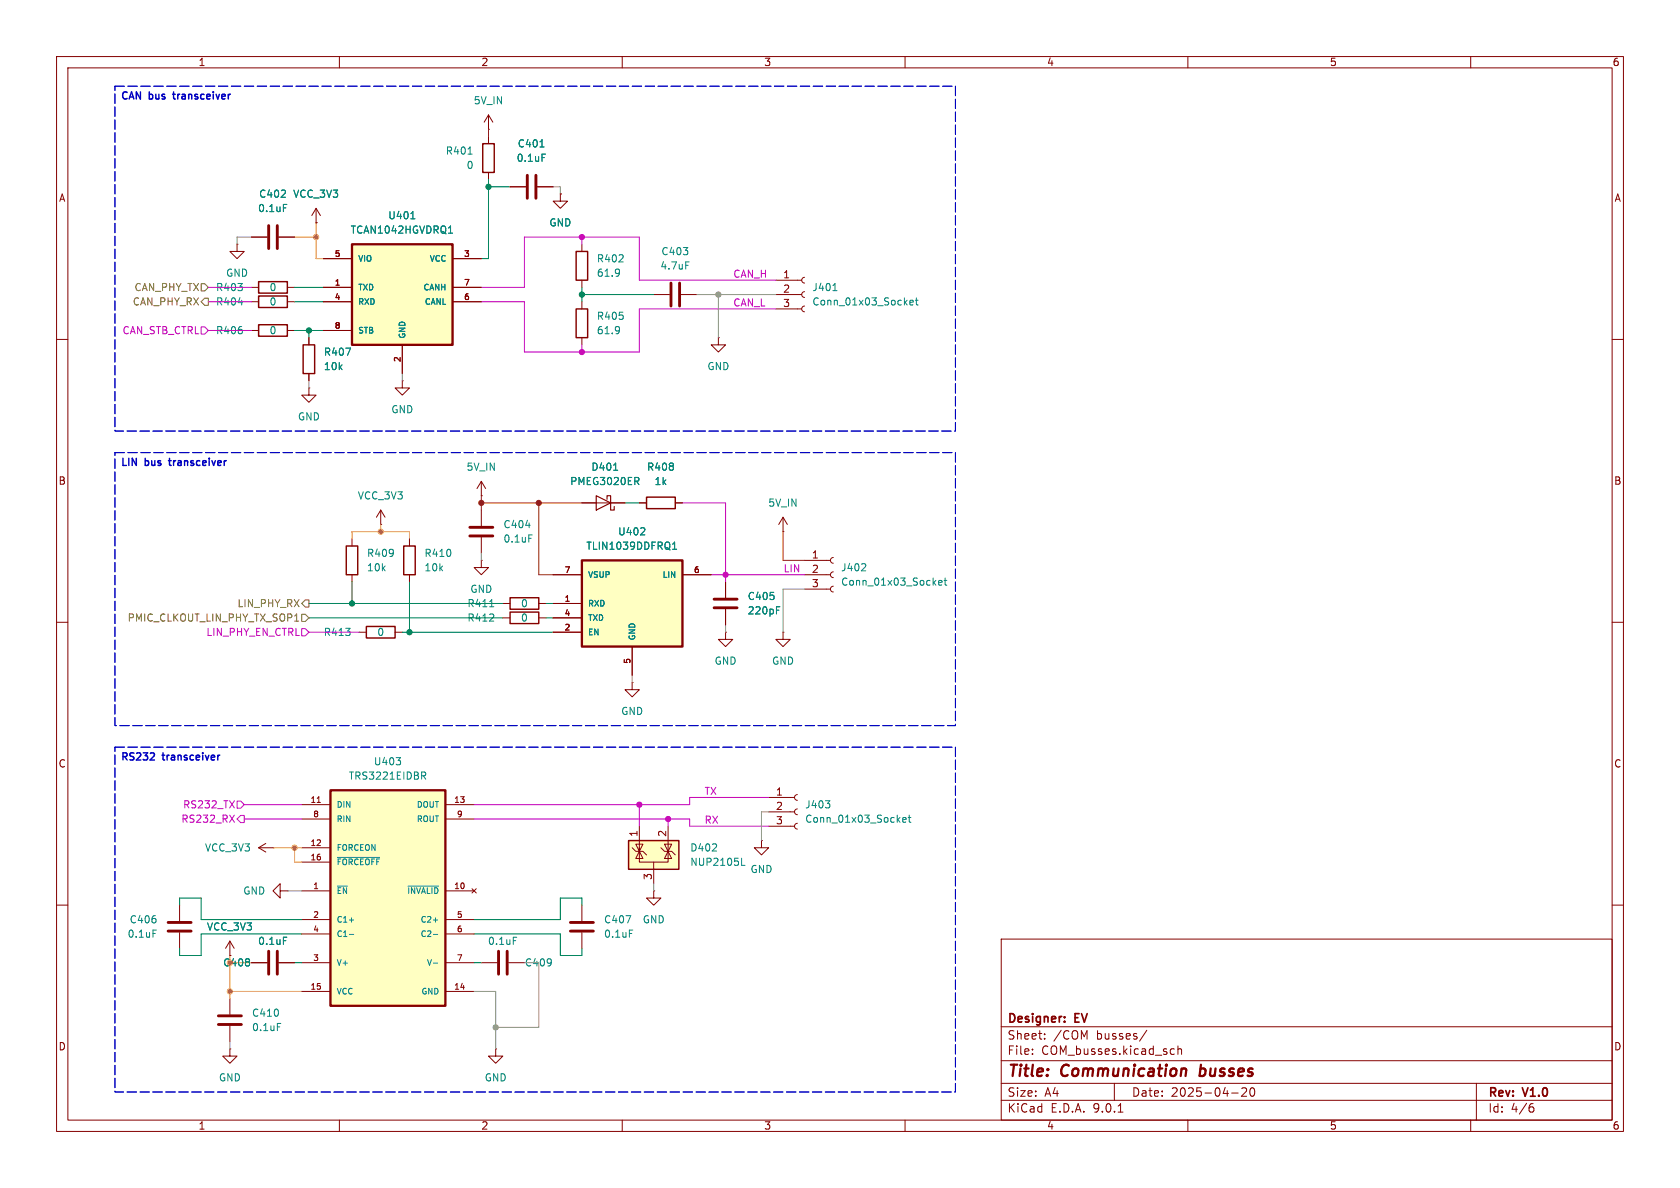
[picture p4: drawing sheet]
<svg xmlns="http://www.w3.org/2000/svg" width="297mm" height="210mm" viewBox="0 0 297 210" stroke-linecap="round" stroke-linejoin="round" font-family="sans-serif">
<g fill="none" stroke="#840000" stroke-width=".18">
<path d="M10 10h277v190h-277zM12 12h273v186h-273zM60 10v2M110 10v2M160 10v2M210 10v2M260 10v2M55.9 39.4h.1M55.9 36.8l-.8 1.3M55.9 36.8l.7 1.3M55.9 36.8v2.6M86.4 22.9h.1"/>
<path d="M86.4 20.3l-.8 1.3M86.4 20.3l.7 1.3M86.4 20.3v2.6M44.4 41.9h2.8M49.3 41.9h2.8M54.6 59.7v1.3M102.9 53.3v1.3M102.9 59.7v1.3M10 60h2M54.6 68.6v1.3h1.3l-1.3 1.2-1.3-1.2h1.3M54.6 68.6h.1M54.6 66v1.3"/>
<path d="M285 60h2M102.9 88.9h7.6M10 110h2M88.9 106.7h1.3M95.2 106.7h1.3M285 110h2M10 160h2M85.1 170.2h2.8M89.9 170.2h2.8M177 166h108v32h-108zM285 160h2M60 198v2"/>
<path d="M110 198v2M160 198v2M177 194.5h108M177 191.5h108M177 187.5h108M177 181.5h108M182.5 186.3v.1M182.5 185.5v.1M184.7 183.6v.1M184.7 182.8v.1M197 191.5v3M197.7 196.6h.8"/>
<path d="M202.7 182.1l-1.2 2M207.2 185.4l.4 .1M207.6 186.3l-.4 .1M208.2 185.5l.3-.1 .3 .1 .1 .9M208.2 184.9v1.5M210 198v2M217.7 193.2h1.2M219.5 192.4l.6-.1 .2 .1 .1 .3-.9 1.1h.9M221.1 192.4l.2-.1a.81 .81 0 0 1 .6 .6 .81 .81 0 0 1-.3 .8l-.1 .1a.81 .81 0 0 1-.4-1.4zM260 198v2M261 191.5v6.5M270.6 195.7h.4l.2 .3-.1 .5-.5 .1"/>
<path d="M271 195.1l-.4 .1"/>
</g>
<path d="M212.1 190.1l.2 .1M212.3 188.2l-.2 2" fill="none" stroke="#840000" stroke-width=".4"/>
<path d="M188.2 179.8v.1M188.2 180.5v.2" fill="none" stroke="#840000" stroke-width=".3"/>
<path d="M47.5 39.9v4M49 39.9v4M88.1 168.1v4.1M89.7 168.1v4.1" fill="none" stroke="#840000" stroke-width=".51"/>
<path d="M50.1 36.1h.6M109.4 57.8l.1 .1a1.07 1.07 0 0 1-.2 1M109.5 58.3l-.1 .2M61.1 61.5h.9l-.6 1.3M108.5 83.1h.7M112.5 85.1l.5 .6M112.8 84.5l.2 .1-.2 .4M86.6 107.3h.7M90.7 165.7h.6" fill="none" stroke="#008484" stroke-width=".18"/>
<path d="M101.9 54.6h2v5.1h-2zM53.6 61h2v5h-2zM90.2 105.7h5v2h-5z" fill="none" stroke="#840000" stroke-width=".25"/>
<path d="M105.4 87.6l2.5 1.3-2.5 1.3zM107.3 88.3v-.7h.6v2.6h.7v-.7" fill="none" stroke="#840000" stroke-width=".2"/>
<path d="M62.2 43.2h17.8v17.8h-17.8z" fill="#ffffc2"/>
<path d="M62.2 43.2h17.8v17.8h-17.8z" fill="none" stroke="#840000" stroke-width=".41"/>
<path d="M57.1 45.7h5.1M57.1 50.8h5.1M57.1 53.3h5.1M57.1 58.4h5.1M80 45.7h5.1M80 50.8h5.1M80 53.3h5.1M71.1 61v5" fill="none" stroke="#840000" stroke-width=".18"/>
<path d="M72.6 38.7h.8M79.3 41.2h.7" fill="none" stroke="#008484" stroke-width=".18"/>
<path d="M111.1 148.6h8.9v5.1h-8.9z" fill="#ffffc2"/>
<path d="M90.2 108.2h5v2h-5zM111.1 148.6h8.9v5.1h-8.9z" fill="none" stroke="#840000" stroke-width=".25"/>
<g fill="none" stroke="#840000" stroke-width=".18">
<path d="M85.1 99.1v1.2h1.3l-1.3 1.3-1.3-1.3h1.3M85.1 99.1h.1M85.1 90.2v2.8M85.1 95v2.8M88.9 109.2h1.3M95.2 109.2h1.3M45.7 149.9l1.3 .7M45.7 149.9h2.6M47 149.1l-1.3 .8M48.3 149.9h.1M49.5 157.5v-1.3l-1.2 1.3 1.2 1.3v-1.3h1.3M50.8 157.5h.1"/>
<path d="M111.8 149.9l.6 .6h1.3l.6 .6M113 150.5v1.9h5.1v-1.9M113 150.5l.7 1.3h-1.3zM113 149.9v.6l.7-1.3h-1.3l.6 1.3M113 146.1v4.4M115.6 157.5v1.3h1.2l-1.2 1.2-1.3-1.2h1.3M115.6 157.5h.1M115.6 152.4v3.8M116.8 149.9l.7 .6h1.2l.7 .6M117.5 149.2h1.2l-.6 1.3zM118.1 150.5l.6 1.3h-1.2zM118.1 146.1v4.4"/>
<path d="M134.6 148.6v1.3h1.3l-1.3 1.2-1.3-1.2h1.3M134.6 148.6h.1M135.9 141h4.6M135.9 143.5h4.6M135.9 146.1h4.6M141 140.5l-.4 .1-.1 .4 .1 .3 .4 .2M141 143l-.4 .2-.1 .3 .1 .4 .4 .1M141 145.5l-.4 .2-.1 .4 .1 .3 .4 .2M31.7 160v2.8M31.7 164.8v2.8M40.6 185.4v1.3h1.3l-1.3 1.3-1.2-1.3h1.2M40.6 185.4h.1"/>
<path d="M87.6 185.4v1.3h1.3l-1.3 1.3-1.2-1.3h1.2M87.6 185.4h.1"/>
</g>
<path d="M92.9 92.9h.8M93.5 94.6h.6M131.1 153h.6M145.9 141.5h.8l-.4 .5M146.6 142.1l.1 .2-.1 .5M159.6 144.9l.6-.1-.1-.2-.3-.1-.2 .2v.6h.5M160.6 144.5h.4M160.7 144.1v1.1l.3 .2M27 164.4h.6" fill="none" stroke="#008484" stroke-width=".18"/>
<path d="M83.1 94.7h4M83.1 93.2h4M29.7 163.1h4.1M29.7 164.6h4.1" fill="none" stroke="#840000" stroke-width=".51"/>
<path d="M58.4 139.7h20.3v38.1h-20.3z" fill="#ffffc2"/>
<path d="M58.4 139.7h20.3v38.1h-20.3z" fill="none" stroke="#840000" stroke-width=".41"/>
<g fill="none" stroke="#840000" stroke-width=".18">
<path d="M86.4 24.1v1.3M86.4 30.5v1.3M90.2 33h2.8M95 33h2.8M99.1 34.3v1.3h1.2l-1.2 1.2-1.3-1.2h1.3M99.1 34.3h.1M41.9 43.2v1.3h1.3l-1.3 1.2-1.3-1.2h1.3M41.9 43.2h.1M44.4 58.4h1.3M44.4 53.3h1.3M44.4 50.8h1.3M50.8 58.4h1.3"/>
<path d="M50.8 53.3h1.3M50.8 50.8h1.3M102.9 43.2v1.3M102.9 49.5v1.3M115.6 52.1h2.8M120.4 52.1h2.8M127 59.7v1.3h1.3l-1.3 1.2-1.3-1.2h1.3M127 59.7h.1M137.2 49.5h4.5M137.2 52.1h4.5M137.2 54.6h4.5M142.2 49l-.3 .2-.2 .3 .2 .4 .3 .1"/>
<path d="M142.2 51.6l-.3 .1-.2 .4 .2 .3 .3 .2M142.2 54.1l-.3 .2-.2 .3 .2 .4 .3 .1M71.1 67.3v1.3h1.3l-1.3 1.3-1.3-1.3h1.3M71.1 67.3h.1M62.2 95.3v1.2M67.3 92.7h.1M67.3 90.2l-.8 1.2M67.3 90.2l.8 1.2M67.3 90.2v2.5M85.1 87.6h.1M85.1 85.1l-.8 1.3M85.1 85.1l.8 1.3"/>
<path d="M85.1 85.1v2.5M113 88.9h1.3M119.4 88.9h1.2M138.4 94h.1M138.4 91.4l-.7 1.3M138.4 91.4l.8 1.3M138.4 91.4v2.6M142.2 99.1h4.6M147.3 98.6l-.3 .1-.2 .4 .2 .3 .3 .2M62.2 101.6v1.3M63.5 111.8h1.3M69.8 111.8h1.3"/>
<path d="M142.2 101.6h4.6M142.2 104.1h4.6M147.3 101.1l-.3 .1-.2 .4 .2 .4 .3 .1M147.3 103.6l-.3 .2-.2 .3 .2 .4 .3 .1M53.3 142.2h5.1M53.3 144.8h5.1M53.3 149.9h5.1M53.3 152.4h5.1M53.3 157.5h5.1M56.1 141.9h.6M78.7 142.2h5.1M78.7 144.8h5.1"/>
<path d="M78.7 157.5h5.1M83.4 157.1l.8 .8M84.2 157.1l-.8 .8M40.6 168.9h.1M40.6 166.4v2.5M40.6 176.5v2.8M40.6 166.4l-.7 1.2M40.6 166.4l.8 1.2M44.4 170.2h2.8M49.3 170.2h2.8M53.3 162.6h5.1M53.3 165.1h5.1"/>
<path d="M53.3 170.2h5.1M53.3 175.3h5.1M78.7 162.6h5.1M78.7 165.1h5.1M78.7 170.2h5.1M78.7 175.3h5.1M102.9 160v2.8M102.9 164.8v2.8M40.6 181.4v2.8"/>
</g>
<g fill="none" stroke="#008484" stroke-width=".18">
<path d="M82.7 27.2h.8M95.5 26h.7M95.8 27.2h.6M42.1 53.5h.8M109.4 47.6l.1 .1a1.07 1.07 0 0 1-.2 1M109.5 48.1l-.1 .2M121.2 46.3h.6M147.2 51.4h.8M160.9 53.5l.6-.1-.1-.3h-.4l-.1 .2v.6h.5M161.8 53.1h.5M162 52.6v1.1l.3 .2M152.9 99.7l.2 .2-.1 .3-.7 .7h.8"/>
<path d="M165.9 103l.6-.1v-.2l-.4-.1-.2 .2 .1 .6h.5M166.9 102.6h.5M167.1 102.2v1.1l.3 .1M70 133.9h.8l-.4 .5M70.8 134.5v.6M74.5 136.5h.5l.3 .2-.2 .4h-.6M74.8 137.1l.5 .6M59.6 151.6h7.5M59.6 156.6h1.8M72.1 156.6h5.4M50.1 165.7h.6M61.8 162.6h.7"/>
<path d="M61.8 165.2h.7M76.6 162.6h.8M76.6 165.2h.8M76.6 170.3h.8M110.7 161.9h.8l-.5 1.2M111.3 164.4h.6M49 180.9h.6"/>
</g>
<path d="M93.2 31v4.1M94.7 31v4.1M118.6 50v4.1M120.1 50v4.1M38.6 179.6h4.1M47.5 168.1v4.1M49 168.1v4.1M100.8 163.1h4.1M100.8 164.6h4.1M38.6 181.1h4.1" fill="none" stroke="#840000" stroke-width=".51"/>
<path d="M85.3 25.4h2.1v5.1h-2.1zM45.7 57.4h5.1v2h-5.1zM45.7 52.3h5.1v2.1h-5.1zM45.7 49.8h5.1v2h-5.1zM101.9 44.5h2v5h-2zM61.2 96.5h2v5.1h-2zM114.3 87.9h5.1v2h-5.1zM64.8 110.7h5v2.1h-5z" fill="none" stroke="#840000" stroke-width=".25"/>
<path d="M102.9 99.1h17.7v15.2h-17.7z" fill="#ffffc2"/>
<path d="M102.9 99.1h17.7v15.2h-17.7z" fill="none" stroke="#840000" stroke-width=".41"/>
<g fill="none" stroke="#840000" stroke-width=".18">
<path d="M55.9 39.4h.1M90.2 33h2.8M95 33h2.8M99.1 34.3h.1M44.4 41.9h2.8M49.3 41.9h2.8M54.6 59.7v1.3M57.1 45.7h5.1M57.1 50.8h5.1M57.1 53.3h5.1M57.1 58.4h5.1M80 45.7h5.1"/>
<path d="M80 50.8h5.1M80 53.3h5.1M54.6 66v1.3M71.1 61v5M72.4 95.3v1.2M102.9 88.9h2.5M107.9 88.9h2.6M113 88.9h1.3M119.4 88.9h1.2M72.4 101.6v1.3M97.8 101.6h5.1M97.8 106.7h5.1"/>
<path d="M97.8 109.2h5.1M97.8 111.8h5.1M111.8 114.3v5.1M120.6 101.6h5.1M128.3 111.8v1.2h1.2l-1.2 1.3-1.3-1.3h1.3M128.3 111.8h.1M128.3 102.9v2.8M128.3 107.7v2.8M138.4 111.8v1.2h1.3l-1.3 1.3-1.2-1.3h1.2M138.4 111.8h.1M111.8 120.7v1.2h1.2l-1.2 1.3-1.3-1.3h1.3M111.8 120.7h.1"/>
<path d="M40.6 168.9h.1M44.4 170.2h2.8M49.3 170.2h2.8"/>
</g>
<g fill="none" stroke="#008484" stroke-width=".18">
<path d="M50.1 36.1h.6M72.6 38.7h.8M95.5 26h.7M95.8 27.2h.6M79.3 41.2h.7M61.1 61.5h.9l-.6 1.3M108.5 83.1h.7M112.5 85.1l.5 .6M112.8 84.5l.2 .1-.2 .4M113.2 94.6h.8M113.9 93.4v.4M118.9 97.1h.7"/>
<path d="M118.9 96.2l.4-.4v1.3M137.3 107.9h.4M137.3 107.3h.6M50.1 165.7h.6"/>
</g>
<path d="M71.4 96.5h2v5.1h-2z" fill="none" stroke="#840000" stroke-width=".25"/>
<path d="M126.2 107.4h4.1M126.2 105.9h4.1" fill="none" stroke="#840000" stroke-width=".51"/>
<path d="M35.6 50.2h.6l.6 .6-.6 .6h-.6zM35.6 53.3l.6-.6h.6v1.3h-.6zM52.1 109.8h.7M53.3 108.6h.7l.6 .6-.6 .7h-.7zM54 106h.6v1.3h-.6l-.7-.6z" fill="none" stroke="#848400" stroke-width=".18"/>
<g fill="none" stroke="#c200c2" stroke-width=".18">
<path d="M35.6 57.8h.6l.6 .6-.6 .7h-.6zM36.8 50.8h7.6M36.8 53.3h7.6M36.8 58.4h7.6M85.1 53.3h7.6v8.9h20.3v-7.6h24.2M102.9 41.9v1.3M137.2 49.5h-24.2v-7.6h-20.3v8.9h-7.6M102.9 61v1.2M120.6 88.9h7.7v14M53.3 111.1h.7l.6 .7-.6 .6h-.7zM54.6 111.8h8.9M125.7 101.6h16.5"/>
<path d="M40.6 144.1l.8 1.3M41.4 144.1l-.8 1.3M41.9 144.8l.6-.7h.7v1.3h-.7zM41.9 141.6h.6l.7 .6-.7 .7h-.6zM43.2 142.2h10.1M43.2 144.8h10.1M83.8 144.8h38.1v1.3h14M113 142.2v3.9M118.1 144.8v1.3M135.9 141h-14v1.2h-38.1"/>
</g>
<g fill="none" stroke="#848484" stroke-width=".18">
<path d="M97.8 33h1.3v1.3M44.4 41.9h-2.5v1.3M123.2 52.1h14M127 52.1v7.6M54.6 67.3v1.3M71.1 66v1.3M85.1 97.8v1.3M111.8 119.4v1.3M128.3 110.5v1.3M142.2 104.1h-3.8v7.7M50.8 157.5h2.5M115.6 156.2v1.3"/>
<path d="M135.9 143.5h-1.3v5.1M83.8 175.3h3.8v10.1M95.2 170.2v11.4h-7.6M40.6 184.2v1.2"/>
</g>
<g fill="none" stroke="#008400" stroke-width=".18">
<path d="M86.4 33h3.8M86.4 31.8v13.9h-1.3M52.1 50.8h5M52.1 58.4h5M52.1 53.3h5M54.6 58.4v1.3M102.9 50.8v2.5M102.9 52.1h12.7M110.5 88.9h2.5M54.6 106.7h34.3M54.6 109.2h34.3M62.2 102.9v3.8"/>
<path d="M71.1 111.8h26.7M72.4 102.9v8.9M96.5 106.7h1.3M96.5 109.2h1.3M31.7 160v-1.2h3.9v3.8h17.7M52.1 170.2h1.2M53.3 165.1h-17.7v3.8h-3.9v-1.3M83.8 165.1h15.3v3.8h3.8v-1.3M83.8 170.2h1.3M102.9 160v-1.2h-3.8v3.8h-15.3"/>
</g>
<path d="M86.4 22.9v1.2M85.1 87.6v2.6M85.1 88.9h17.8M95.2 88.9v12.7h2.6M138.4 94v5.1h3.8" fill="none" stroke="#f00" stroke-width=".18"/>
<path d="M55.9 39.4v6.3h1.2M52.1 41.9h3.8M62.2 95.3v-1.3h10.2v1.3M67.3 92.7v1.3M48.3 149.9h5M52.1 149.9v2.5h1.2M40.6 175.3h12.7M40.6 168.9v7.6M40.6 170.2h3.8" fill="none" stroke="#f90" stroke-width=".18"/>
<path d="M20.3 15.2h148.6v61h-148.6zM20.3 80h148.6v48.3h-148.6zM20.3 132.1h148.6v60.9h-148.6z" fill="none" stroke="#0000c2" stroke-width=".18" stroke-dasharray="1.7 .6"/>
<g fill="none" stroke="#0000c2" stroke-width=".25">
<path d="M22.5 16.4l-.4-.2-.3 .2M22.8 17.5l.5-1.3 .4 1.3M24.8 16.2v1.3l-.7-1.3v1.3M26.4 16.2v1.3M30.5 16.7h.5M30.7 16.2v1.1M37.7 16.2v.2M21.7 81v1.3h.6M22.8 81v1.3M24.1 81v1.3l-.7-1.3v1.3M25.7 81v1.3M29.8 81.4h.5"/>
<path d="M30 81v1.1M37 81v.1M22.4 133.2l-.7-.1v1.2M23.7 133.1h-.5l-.2 .1M24.2 133.2l.1-.1 .5 .1M25.3 133.1h.8l-.4 .5M26.6 133.2l.5-.1 .2 .3-.8 .9h.8M28.8 133.1v1.1M35.8 133.1v.1"/>
</g>
<g fill="#848484" stroke="#848484" stroke-width=".18">
<circle cx="87.6" cy="181.6" r=".46"/>
<circle cx="127" cy="52.1" r=".46"/>
</g>
<g fill="#c200c2" stroke="#c200c2" stroke-width=".18">
<circle cx="102.9" cy="62.2" r=".46"/>
<circle cx="102.9" cy="41.9" r=".46"/>
<circle cx="113" cy="142.2" r=".46"/>
<circle cx="118.1" cy="144.8" r=".46"/>
<circle cx="128.3" cy="101.6" r=".46"/>
</g>
<g fill="#008400" stroke="#008400" stroke-width=".18">
<circle cx="102.9" cy="52.1" r=".46"/>
<circle cx="86.4" cy="33" r=".46"/>
<circle cx="54.6" cy="58.4" r=".46"/>
<circle cx="72.4" cy="111.8" r=".46"/>
<circle cx="62.2" cy="106.7" r=".46"/>
</g>
<g fill="#f00" stroke="#f00" stroke-width=".18">
<circle cx="85.1" cy="88.9" r=".46"/>
<circle cx="95.2" cy="88.9" r=".46"/>
</g>
<g fill="#f90" stroke="#f90" stroke-width=".18">
<circle cx="55.9" cy="41.9" r=".46"/>
<circle cx="52.1" cy="149.9" r=".46"/>
<circle cx="67.3" cy="94" r=".46"/>
<circle cx="40.6" cy="175.3" r=".46"/>
</g>
<g font-size="2.8" fill="#840000">
<text x="178" y="190.9">Title:</text>
<text x="187.7" y="190.9">Communication</text>
<text x="212.9" y="190.9">busses</text>
</g>
<g font-size="2.1" fill="#840000">
<text x="178" y="184">Sheet:</text>
<text x="178" y="181.2">Designer:</text>
<text x="186.2" y="184">/COM</text>
<text x="190.1" y="181.2">EV</text>
<text x="193.9" y="184">busses/</text>
<text x="178" y="186.7">File:</text>
<text x="184.1" y="186.7">COM_busses.kicad_sch</text>
<text x="178" y="196.9">KiCad</text>
<text x="178" y="194.1">Size:</text>
<text x="184.7" y="194.1">A4</text>
<text x="185.7" y="196.9">E.D.A.</text>
<text x="193.3" y="196.9">9.0.1</text>
<text x="200" y="194.1">Date:</text>
<text x="207" y="194.1">2025-04-20</text>
<text x="263" y="194.3">Rev:</text>
<text x="263" y="196.9">Id:</text>
<text x="267.1" y="196.9">4/6</text>
<text x="269.4" y="194.3">V1.0</text>
</g>
<g font-size="1.8" fill="#840000">
<text x="35" y="11.9">1</text>
<text x="85" y="11.9">2</text>
<text x="135" y="11.9">3</text>
<text x="185" y="11.9">4</text>
<text x="235" y="11.9">5</text>
<text x="285" y="11.9">6</text>
<text x="10.3" y="35.9">A</text>
<text x="285.3" y="35.9">A</text>
<text x="138.4" y="49.3">1</text>
<text x="138.4" y="51.8">2</text>
<text x="138.4" y="54.4">3</text>
<text x="10.3" y="85.9">B</text>
<text x="285.3" y="85.9">B</text>
<text x="143.4" y="98.8">1</text>
<text x="143.4" y="101.3">2</text>
<text x="143.4" y="103.9">3</text>
<text x="10.3" y="135.9">C</text>
<text x="285.3" y="135.9">C</text>
<text x="137.1" y="140.7">1</text>
<text x="137.1" y="143.3">2</text>
<text x="112.8" y="148" transform="rotate(-90 112.8 148)">1</text>
<text x="117.9" y="148" transform="rotate(-90 117.9 148)">2</text>
<text x="137.1" y="145.8">3</text>
<text x="115.3" y="155.6" transform="rotate(-90 115.3 155.6)">3</text>
<text x="10.3" y="185.9">D</text>
<text x="285.3" y="185.9">D</text>
<text x="35" y="199.9">1</text>
<text x="85" y="199.9">2</text>
<text x="135" y="199.9">3</text>
<text x="185" y="199.9">4</text>
<text x="235" y="199.9">5</text>
<text x="285" y="199.9">6</text>
</g>
<g font-size="1.8" fill="#0000c2">
<text x="21.3" y="18.2">CAN</text>
<text x="26.4" y="18.2">bus</text>
<text x="31.2" y="18.2">transceiver</text>
<text x="25.7" y="83">bus</text>
<text x="30.5" y="83">transceiver</text>
<text x="21.3" y="135.1">RS232</text>
<text x="28.9" y="135.1">transceiver</text>
</g>
<g font-size="1.8" fill="#008484">
<text x="83.7" y="18.6">5V_IN</text>
<text x="78.7" y="27.5">R401</text>
<text x="91.2" y="28.8">0.1uF</text>
<text x="91.4" y="26.3">C401</text>
<text x="45.7" y="35.2">C402</text>
<text x="51.7" y="35.2">VCC_3V3</text>
<text x="82.4" y="30.1">0</text>
<text x="45.5" y="37.7">0.1uF</text>
<text x="61.9" y="41.5">TCAN1042HGVDRQ1</text>
<text x="68.5" y="39">U401</text>
<text x="97" y="40.2">GND</text>
<text x="105.4" y="46.6">R402</text>
<text x="116.6" y="47.9">4.7uF</text>
<text x="116.8" y="45.3">C403</text>
<text x="38.1" y="51.7">R403</text>
<text x="39.9" y="49.1">GND</text>
<text x="47.6" y="51.7">0</text>
<text x="105.4" y="49.1">61.9</text>
<text x="143.5" y="51.7">J401</text>
<text x="38.1" y="59.3">R406</text>
<text x="38.1" y="54.2">R404</text>
<text x="47.6" y="59.3">0</text>
<text x="47.6" y="54.2">0</text>
<text x="105.4" y="56.7">R405</text>
<text x="105.4" y="59.3">61.9</text>
<text x="143.5" y="54.2">Conn_01x03_Socket</text>
<text x="57.2" y="63.1">R407</text>
<text x="57.2" y="65.6">10k</text>
<text x="125" y="65.6">GND</text>
<text x="52.6" y="74.5">GND</text>
<text x="69.1" y="73.3">GND</text>
<text x="82.4" y="83.4">5V_IN</text>
<text x="104.4" y="83.4">D401</text>
<text x="114.3" y="83.4">R408</text>
<text x="63.2" y="88.5">VCC_3V3</text>
<text x="100.7" y="86">PMEG3020ER</text>
<text x="115.6" y="86">1k</text>
<text x="135.7" y="89.8">5V_IN</text>
<text x="88.9" y="93.6">C404</text>
<text x="109.2" y="94.8">U402</text>
<text x="64.8" y="98.7">R409</text>
<text x="64.8" y="101.2">10k</text>
<text x="74.9" y="98.7">R410</text>
<text x="74.9" y="101.2">10k</text>
<text x="88.9" y="96.1">0.1uF</text>
<text x="103.6" y="97.4">TLIN1039DDFRQ1</text>
<text x="148.6" y="101.2">J402</text>
<text x="82.5" y="107.5">R411</text>
<text x="83.1" y="105">GND</text>
<text x="92" y="107.5">0</text>
<text x="132.1" y="106.3">C405</text>
<text x="148.6" y="103.7">Conn_01x03_Socket</text>
<text x="57.1" y="112.6">R413</text>
<text x="66.6" y="112.6">0</text>
<text x="82.5" y="110.1">R412</text>
<text x="92" y="110.1">0</text>
<text x="132.1" y="108.8">220pF</text>
<text x="126.2" y="117.7">GND</text>
<text x="136.4" y="117.7">GND</text>
<text x="109.7" y="126.6">GND</text>
<text x="66" y="135.5">U403</text>
<text x="61.6" y="138">TRS3221EIDBR</text>
<text x="142.2" y="143.1">J403</text>
<text x="142.2" y="145.6">Conn_01x03_Socket</text>
<text x="36.1" y="150.7">VCC_3V3</text>
<text x="121.9" y="150.7">D402</text>
<text x="121.9" y="153.3">NUP2105L</text>
<text x="132.6" y="154.5">GND</text>
<text x="42.9" y="158.3">GND</text>
<text x="22.5" y="166">0.1uF</text>
<text x="22.8" y="163.4">C406</text>
<text x="36.5" y="164.7">VCC_3V3</text>
<text x="45.5" y="167.2">0.1uF</text>
<text x="86.2" y="167.2">0.1uF</text>
<text x="106.7" y="163.4">C407</text>
<text x="106.7" y="166">0.1uF</text>
<text x="113.5" y="163.4">GND</text>
<text x="44.5" y="179.9">C410</text>
<text x="44.5" y="182.5">0.1uF</text>
<text x="38.6" y="191.4">GND</text>
<text x="85.6" y="191.4">GND</text>
</g>
<g font-size="1.8" fill="#848400">
<text x="23.7" y="51.7">CAN_PHY_TX</text>
<text x="23.4" y="54.2">CAN_PHY_RX</text>
<text x="41.9" y="107.5">LIN_PHY_RX</text>
<text x="22.5" y="110.1">PMIC_CLKOUT_LIN_PHY_TX_SOP1</text>
</g>
<g font-size="1.8" fill="#c200c2">
<text x="129.5" y="49.2">CAN_H</text>
<text x="21.6" y="59.3">CAN_STB_CTRL</text>
<text x="129.5" y="54.3">CAN_L</text>
<text x="138.4" y="101.3">LIN</text>
<text x="36.4" y="112.6">LIN_PHY_EN_CTRL</text>
<text x="32.3" y="143.1">RS232_TX</text>
<text x="124.5" y="140.6">TX</text>
<text x="32" y="145.6">RS232_RX</text>
<text x="124.5" y="145.7">RX</text>
</g>
<text font-size="1.8" fill="#f90" x="39.4" y="171">C408</text>
<text font-size="1.8" fill="#848484" x="92.7" y="171">C409</text>
<g font-size="1.4" fill="#840000">
<text x="59.1" y="45.5">5</text>
<text x="81.9" y="45.5">3</text>
<text x="59.1" y="50.5">1</text>
<text x="59.1" y="53.1">4</text>
<text x="81.9" y="50.5">7</text>
<text x="81.9" y="53.1">6</text>
<text x="59.1" y="58.2">8</text>
<text x="70.9" y="64.1" transform="rotate(-90 70.9 64.1)">2</text>
<text x="99.7" y="101.3">7</text>
<text x="122.6" y="101.3">6</text>
<text x="99.7" y="106.4">1</text>
<text x="99.7" y="109">4</text>
<text x="99.7" y="111.5">2</text>
<text x="111.5" y="117.5" transform="rotate(-90 111.5 117.5)">5</text>
<text x="54.8" y="142">11</text>
<text x="80.2" y="142">13</text>
<text x="54.8" y="149.6">12</text>
<text x="55.3" y="144.5">8</text>
<text x="80.7" y="144.5">9</text>
<text x="54.8" y="152.1">16</text>
<text x="55.3" y="157.2">1</text>
<text x="80.2" y="157.2">10</text>
<text x="55.3" y="162.3">2</text>
<text x="55.3" y="164.8">4</text>
<text x="80.7" y="162.3">5</text>
<text x="80.7" y="164.8">6</text>
<text x="55.3" y="169.9">3</text>
<text x="80.7" y="169.9">7</text>
<text x="54.8" y="175">15</text>
<text x="80.2" y="175">14</text>
</g>
<g font-size="1.4" fill="#008484">
<text x="63.2" y="46.5">VIO</text>
<text x="75.8" y="46.5">VCC</text>
<text x="63.2" y="51.5">TXD</text>
<text x="74.7" y="51.5">CANH</text>
<text x="63.2" y="54.1">RXD</text>
<text x="63.2" y="59.2">STB</text>
<text x="71.9" y="59.9" transform="rotate(-90 71.9 59.9)">GND</text>
<text x="75" y="54.1">CANL</text>
<text x="103.9" y="102.3">VSUP</text>
<text x="103.9" y="107.4">RXD</text>
<text x="117" y="102.3">LIN</text>
<text x="103.9" y="110">TXD</text>
<text x="103.9" y="112.5">EN</text>
<text x="112.5" y="113.3" transform="rotate(-90 112.5 113.3)">GND</text>
<text x="59.4" y="143">DIN</text>
<text x="73.6" y="143">DOUT</text>
<text x="59.4" y="145.5">RIN</text>
<text x="73.6" y="145.5">ROUT</text>
<text x="59.4" y="150.6">FORCEON</text>
<text x="59.4" y="153.1">~{FORCEOFF}</text>
<text x="59.4" y="158.2">~{EN}</text>
<text x="71.9" y="158.2">~{INVALID}</text>
<text x="59.4" y="163.3">C1+</text>
<text x="59.4" y="165.8">C1-</text>
<text x="74.2" y="163.3">C2+</text>
<text x="74.2" y="165.8">C2-</text>
<text x="59.4" y="170.9">V+</text>
<text x="75.3" y="170.9">V-</text>
<text x="59.4" y="176">VCC</text>
<text x="74.4" y="176">GND</text>
</g>
</svg>
